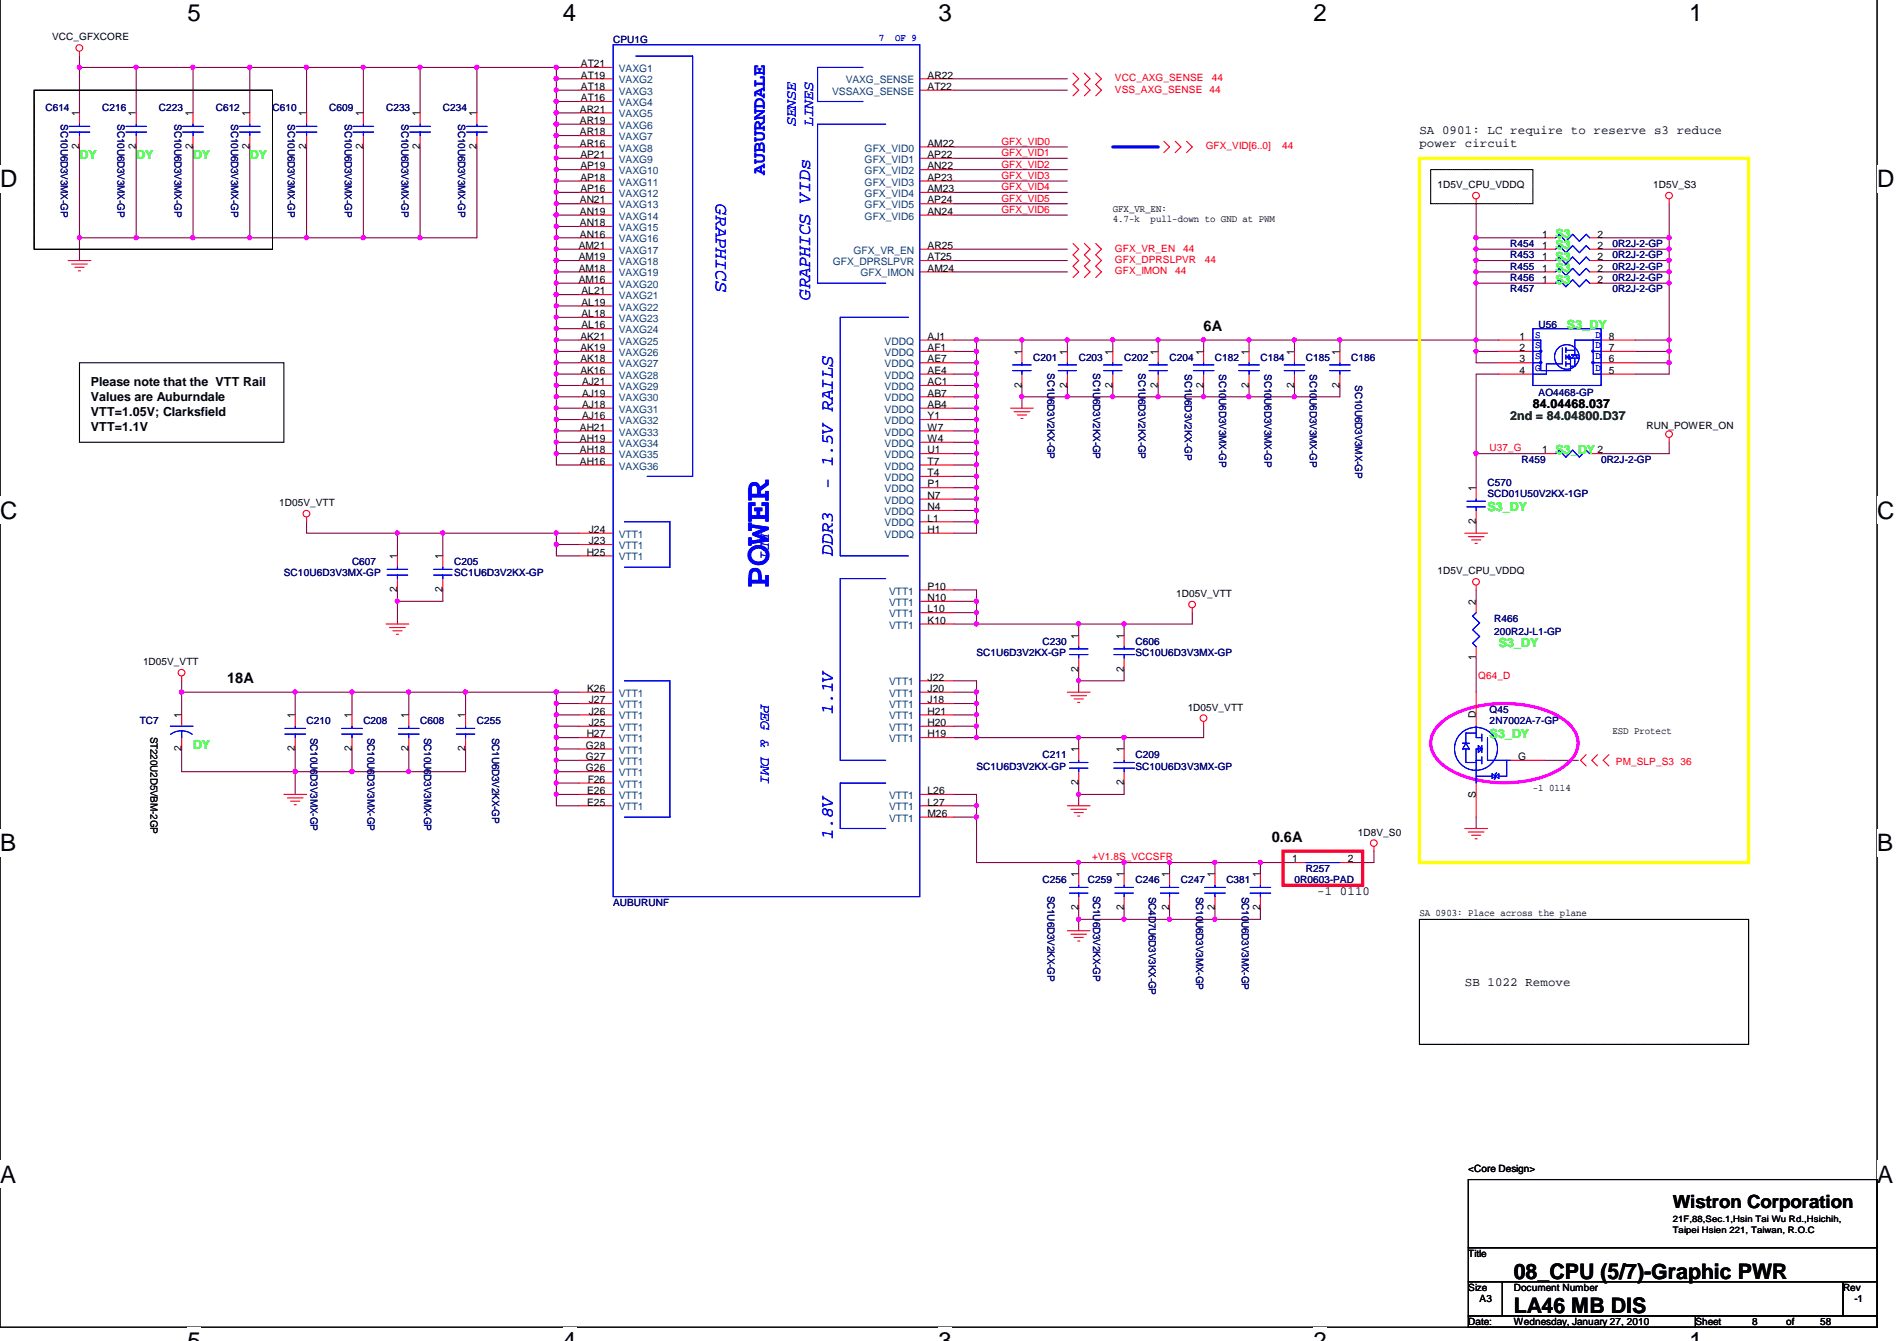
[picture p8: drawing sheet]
<svg xmlns="http://www.w3.org/2000/svg" width="297mm" height="210mm" viewBox="0 0 297 210" stroke-linecap="round" stroke-linejoin="round" font-family="sans-serif">
<path d="M0 -.1v207.8h293.9v-207.8" fill="none" stroke="#000" stroke-width=".17"/>
<g fill="#fff">
<path d="M29.4 -.1h2.1v4.2h-2.1z"/>
<path d="M29.4 207.7h2.1v2.2h-2.1z"/>
<path d="M88.1 -.1h2.2v4.2h-2.2z"/>
<path d="M88.1 207.7h2.2v2.2h-2.2z"/>
<path d="M146.9 -.1h2.2v4.2h-2.2z"/>
<path d="M146.9 207.7h2.2v2.2h-2.2z"/>
<path d="M205.7 -.1h2.1v4.2h-2.1z"/>
<path d="M205.7 207.7h2.1v2.2h-2.1z"/>
<path d="M264.5 -.1h2.1v4.2h-2.1z"/>
<path d="M264.5 207.7h2.1v2.2h-2.1z"/>
<path d="M0 25.8h2.8v4.3h-2.8z"/>
<path d="M293.9 25.8h2.8v4.3h-2.8z"/>
<path d="M0 77.8h2.8v4.2h-2.8z"/>
<path d="M293.9 77.8h2.8v4.2h-2.8z"/>
<path d="M0 129.8h2.5v4.2h-2.5z"/>
<path d="M293.9 129.8h2.6v4.2h-2.6z"/>
<path d="M0 181.7h2.5v4.2h-2.5z"/>
<path d="M293.9 181.7h2.6v4.2h-2.6z"/>
</g>
<g fill="none" stroke="#800040" stroke-width=".17">
<path d="M12.4 10.6h78.3M12.4 8.8v8.9M21.3 10.6v7.1M30.2 10.6v7.1M39.1 10.6v7.1M48 10.6v7.1M56.9 10.6v7.1M65.8 10.6v7.1M74.7 10.6v7.1M87.1 10.6v62.2h3.6M87.1 12.3h3.6M87.1 14.1h3.6"/>
<path d="M87.1 19.4h3.6M87.1 17.7h3.6M87.1 15.9h3.6M149.4 12.3h17.7M149.4 14.1h17.7M12.4 23v17.8M21.3 23v14.2M30.2 23v14.2M39.1 23v14.2M48 23v14.2M56.9 23v14.2M65.8 23v14.2"/>
<path d="M74.7 23v14.2h-62.3M87.1 37.2h3.6M87.1 23h3.6M87.1 33.7h3.6M87.1 24.8h3.6M87.1 39h3.6M87.1 26.6h3.6M87.1 28.3h3.6M87.1 30.1h3.6M87.1 31.9h3.6M87.1 35.4h3.6M87.1 21.2h3.6"/>
<path d="M149.4 23h17.7M149.4 33.7h17.7M149.4 24.8h17.7M149.4 39h17.7M149.4 26.6h17.7M149.4 28.3h17.7M149.4 30.1h17.7M149.4 31.9h17.7M231.1 37.2h10.7M231.1 31.9v24.9h3.6M231.1 39h10.7M250.7 37.2h10.7"/>
<path d="M250.7 39h10.7M261.4 31.9v26.7h-5.4M87.1 56.8h3.6M87.1 40.8h3.6M87.1 42.6h3.6M87.1 53.2h3.6M87.1 51.4h3.6M87.1 58.6h3.6M87.1 49.7h3.6M87.1 47.9h3.6M87.1 46.1h3.6M87.1 44.3h3.6"/>
<path d="M87.1 55h3.6M149.4 56.8h3.5M149.4 40.8h17.7M149.4 42.6h17.7M149.4 53.2h85.3M149.4 58.6h3.5M149.4 55h3.5M152.9 53.2v30.3h-3.5M160 53.2v1.8M167.1 53.2v1.8M174.2 53.2v1.8M181.4 53.2v1.8"/>
<path d="M188.5 53.2v1.8M195.6 53.2v1.8M202.7 53.2v1.8M209.8 53.2v1.8M231.1 40.8h10.7M231.1 42.6h10.7M231.1 44.3h10.7M231.1 55h3.6M234.7 58.6h-3.6v17.7M250.7 40.8h10.7M250.7 42.6h10.7M250.7 44.3h10.7"/>
<path d="M256 56.8h5.4M256 53.2h5.4M256 55h5.4M87.1 62.1h3.6M87.1 63.9h3.6M87.1 60.3h3.6M87.1 71h3.6M87.1 69.2h3.6M87.1 67.5h3.6M87.1 65.7h3.6M149.4 62.1h3.5M149.4 63.9h3.5"/>
<path d="M149.4 78.1h3.5M149.4 72.8h3.5M149.4 79.9h3.5M149.4 60.3h3.5M149.4 71h3.5M149.4 69.2h3.5M149.4 67.5h3.5M149.4 65.7h3.5M149.4 74.6h3.5M149.4 76.3h3.5M160 60.3v3.6M167.1 60.3v1.8"/>
<path d="M174.2 60.3v1.8M181.4 60.3v1.8M188.5 60.3v1.8M195.6 60.3v1.8M202.7 60.3v1.8M209.8 60.3v1.8h-49.8M231.1 71h10.7M261.4 69.2v1.8h-10.7M48 81.7v1.8h42.7M62.2 83.5v3.5M62.2 92.3v5.4M69.3 92.3v1.8h-7.1"/>
<path d="M69.3 83.5v3.5M87.1 83.5v3.5h3.6M87.1 85.2h3.6M149.4 92.3h3.5v5.4M149.4 94.1h3.5M149.4 95.9h3.5M149.4 81.7h3.5M168.9 97.7v1.8M176 97.7v1.8M186.7 95.9v1.8h-37.3M231.1 81.7v1.8M231.1 92.3v1.8"/>
<path d="M28.4 106.6v5.3M28.4 117.2v3.6h44.5v-3.6M28.4 108.3h62.3M46.2 108.3v3.6M46.2 117.2v7.1M55.1 108.3v3.6M55.1 117.2v3.6M64 108.3v3.6M64 117.2v3.6M72.9 108.3v3.6M87.1 110.1h3.6M87.1 108.3v17.8h3.6"/>
<path d="M87.1 111.9h3.6M87.1 119h3.6M87.1 117.2h3.6M87.1 115.5h3.6M87.1 113.7h3.6M149.4 110.1h3.5M149.4 106.6h3.5v8.9M149.4 111.9h3.5M149.4 113.7h3.5M149.4 108.3h3.5M168.9 104.8v3.5M168.9 115.5v1.7"/>
<path d="M176 104.8v1.8h-7.1M176 115.5v1.7M188.5 113.7v1.8h-39.1M231.1 103v5.3M241.8 119h5.3M87.1 120.8h3.6M87.1 124.3h3.6M87.1 122.6h3.6M149.4 124.3h3.5v10.7h49.8M149.4 126.1h3.5M149.4 127.9h3.5M168.9 122.6v3.5"/>
<path d="M168.9 135v1.8M176 122.6v1.7h-7.1M176 135v1.8M183.1 135v1.8M190.2 135v1.8M197.4 135v1.8M215.1 133.2v1.8h-3.5M231.1 127.9v1.8M168.9 142.1v3.6M176 142.1v1.8M183.1 142.1v1.8M190.2 142.1v1.8"/>
<path d="M197.4 142.1v1.8h-28.5"/>
</g>
<g fill="#f0f" stroke="#f0f" stroke-width=".17">
<circle cx="12.4" cy="10.5" r=".32"/>
<circle cx="152.9" cy="110.1" r=".32"/>
<circle cx="21.3" cy="37.2" r=".32"/>
<circle cx="87.1" cy="63.9" r=".32"/>
<circle cx="190.2" cy="143.9" r=".32"/>
<circle cx="152.9" cy="55" r=".32"/>
<circle cx="56.9" cy="10.5" r=".32"/>
<circle cx="39.1" cy="37.2" r=".32"/>
<circle cx="152.9" cy="76.3" r=".32"/>
<circle cx="168.9" cy="135" r=".32"/>
<circle cx="168.9" cy="106.5" r=".32"/>
<circle cx="74.7" cy="10.5" r=".32"/>
<circle cx="181.3" cy="53.2" r=".32"/>
<circle cx="87.1" cy="124.3" r=".32"/>
<circle cx="87.1" cy="111.9" r=".32"/>
<circle cx="87.1" cy="110.1" r=".32"/>
<circle cx="87.1" cy="120.8" r=".32"/>
<circle cx="87.1" cy="108.3" r=".32"/>
<circle cx="87.1" cy="119" r=".32"/>
<circle cx="87.1" cy="117.2" r=".32"/>
<circle cx="87.1" cy="115.4" r=".32"/>
<circle cx="87.1" cy="113.7" r=".32"/>
<circle cx="87.1" cy="51.4" r=".32"/>
<circle cx="87.1" cy="62.1" r=".32"/>
<circle cx="167.1" cy="62.1" r=".32"/>
<circle cx="168.9" cy="124.3" r=".32"/>
<circle cx="152.9" cy="111.9" r=".32"/>
<circle cx="152.9" cy="56.8" r=".32"/>
<circle cx="21.3" cy="10.5" r=".32"/>
<circle cx="87.1" cy="12.3" r=".32"/>
<circle cx="87.1" cy="10.5" r=".32"/>
<circle cx="30.2" cy="37.2" r=".32"/>
<circle cx="65.8" cy="10.5" r=".32"/>
<circle cx="152.9" cy="95.9" r=".32"/>
<circle cx="152.9" cy="79.9" r=".32"/>
<circle cx="168.9" cy="143.9" r=".32"/>
<circle cx="48" cy="37.2" r=".32"/>
<circle cx="64" cy="120.8" r=".32"/>
<circle cx="176" cy="135" r=".32"/>
<circle cx="87.1" cy="49.6" r=".32"/>
<circle cx="87.1" cy="85.2" r=".32"/>
<circle cx="87.1" cy="60.3" r=".32"/>
<circle cx="152.9" cy="115.4" r=".32"/>
<circle cx="174.2" cy="62.1" r=".32"/>
<circle cx="152.9" cy="113.7" r=".32"/>
<circle cx="87.1" cy="71" r=".32"/>
<circle cx="152.9" cy="58.5" r=".32"/>
<circle cx="62.2" cy="83.4" r=".32"/>
<circle cx="55.1" cy="108.3" r=".32"/>
<circle cx="30.2" cy="10.5" r=".32"/>
<circle cx="195.6" cy="62.1" r=".32"/>
<circle cx="188.4" cy="62.1" r=".32"/>
<circle cx="72.9" cy="108.3" r=".32"/>
<circle cx="176" cy="143.9" r=".32"/>
<circle cx="152.9" cy="127.9" r=".32"/>
<circle cx="183.1" cy="135" r=".32"/>
<circle cx="62.2" cy="94.1" r=".32"/>
<circle cx="87.1" cy="39" r=".32"/>
<circle cx="87.1" cy="46.1" r=".32"/>
<circle cx="87.1" cy="33.6" r=".32"/>
<circle cx="87.1" cy="31.9" r=".32"/>
<circle cx="87.1" cy="30.1" r=".32"/>
<circle cx="56.9" cy="37.2" r=".32"/>
<circle cx="87.1" cy="40.8" r=".32"/>
<circle cx="87.1" cy="28.3" r=".32"/>
<circle cx="87.1" cy="35.4" r=".32"/>
<circle cx="87.1" cy="26.5" r=".32"/>
<circle cx="87.1" cy="47.9" r=".32"/>
<circle cx="87.1" cy="44.3" r=".32"/>
<circle cx="87.1" cy="58.5" r=".32"/>
<circle cx="195.6" cy="53.2" r=".32"/>
<circle cx="152.9" cy="60.3" r=".32"/>
<circle cx="209.8" cy="53.2" r=".32"/>
<circle cx="64" cy="108.3" r=".32"/>
<circle cx="12.4" cy="37.2" r=".32"/>
<circle cx="39.1" cy="10.5" r=".32"/>
<circle cx="160" cy="53.2" r=".32"/>
<circle cx="183.1" cy="143.9" r=".32"/>
<circle cx="202.7" cy="62.1" r=".32"/>
<circle cx="65.8" cy="37.2" r=".32"/>
<circle cx="181.3" cy="62.1" r=".32"/>
<circle cx="197.3" cy="135" r=".32"/>
<circle cx="190.2" cy="135" r=".32"/>
<circle cx="87.1" cy="21.2" r=".32"/>
<circle cx="87.1" cy="19.4" r=".32"/>
<circle cx="87.1" cy="17.6" r=".32"/>
<circle cx="87.1" cy="15.9" r=".32"/>
<circle cx="87.1" cy="14.1" r=".32"/>
<circle cx="87.1" cy="23" r=".32"/>
<circle cx="87.1" cy="56.8" r=".32"/>
<circle cx="69.3" cy="83.4" r=".32"/>
<circle cx="152.9" cy="53.2" r=".32"/>
<circle cx="152.9" cy="81.6" r=".32"/>
<circle cx="87.1" cy="67.4" r=".32"/>
<circle cx="28.4" cy="108.3" r=".32"/>
<circle cx="152.9" cy="62.1" r=".32"/>
<circle cx="176" cy="115.4" r=".32"/>
<circle cx="168.9" cy="115.4" r=".32"/>
<circle cx="176" cy="97.7" r=".32"/>
<circle cx="168.9" cy="97.7" r=".32"/>
<circle cx="167.1" cy="53.2" r=".32"/>
<circle cx="152.9" cy="108.3" r=".32"/>
<circle cx="160" cy="62.1" r=".32"/>
<circle cx="188.4" cy="53.2" r=".32"/>
<circle cx="87.1" cy="55" r=".32"/>
<circle cx="87.1" cy="65.6" r=".32"/>
<circle cx="152.9" cy="63.9" r=".32"/>
<circle cx="152.9" cy="67.4" r=".32"/>
<circle cx="152.9" cy="65.6" r=".32"/>
<circle cx="152.9" cy="71" r=".32"/>
<circle cx="152.9" cy="69.2" r=".32"/>
<circle cx="152.9" cy="74.5" r=".32"/>
<circle cx="152.9" cy="72.8" r=".32"/>
<circle cx="152.9" cy="97.7" r=".32"/>
<circle cx="46.2" cy="108.3" r=".32"/>
<circle cx="55.1" cy="120.8" r=".32"/>
<circle cx="46.2" cy="120.8" r=".32"/>
<circle cx="87.1" cy="83.4" r=".32"/>
<circle cx="174.2" cy="53.2" r=".32"/>
<circle cx="87.1" cy="53.2" r=".32"/>
<circle cx="152.9" cy="126.1" r=".32"/>
<circle cx="87.1" cy="24.8" r=".32"/>
<circle cx="202.7" cy="53.2" r=".32"/>
<circle cx="87.1" cy="42.5" r=".32"/>
<circle cx="87.1" cy="69.2" r=".32"/>
<circle cx="87.1" cy="122.5" r=".32"/>
<circle cx="87.1" cy="37.2" r=".32"/>
<circle cx="48" cy="10.5" r=".32"/>
<circle cx="152.9" cy="78.1" r=".32"/>
<circle cx="152.9" cy="94.1" r=".32"/>
<circle cx="231.1" cy="53.2" r=".32"/>
<circle cx="231.1" cy="55" r=".32"/>
<circle cx="261.3" cy="56.8" r=".32"/>
<circle cx="231.1" cy="71" r=".32"/>
<circle cx="231.1" cy="37.2" r=".32"/>
<circle cx="231.1" cy="39" r=".32"/>
<circle cx="231.1" cy="40.8" r=".32"/>
<circle cx="231.1" cy="42.5" r=".32"/>
<circle cx="231.1" cy="44.3" r=".32"/>
<circle cx="261.3" cy="37.2" r=".32"/>
<circle cx="261.3" cy="39" r=".32"/>
<circle cx="261.3" cy="40.8" r=".32"/>
<circle cx="261.3" cy="44.3" r=".32"/>
<circle cx="261.3" cy="55" r=".32"/>
<circle cx="261.3" cy="53.2" r=".32"/>
<circle cx="261.3" cy="42.5" r=".32"/>
</g>
<path d="M174.2 23h7.2" fill="none" stroke="#00f" stroke-width=".51"/>
<g fill="none" stroke="#f00" stroke-width=".17">
<path d="M12.4 8.1v.7M12.4 17.7v1.7M21.3 17.7v1.7M30.2 17.7v1.7M39.1 17.7v1.7M48 17.7v1.7M56.9 17.7v1.7M65.8 17.7v1.7M74.7 17.7v1.7M90.7 12.3h5.3M90.7 14.1h5.3M90.7 10.6h5.3"/>
<path d="M90.7 15.9h5.3M90.7 17.7h5.3M90.7 19.4h5.3M144 12.3h5.4M144 14.1h5.4M168 11.4l.9 .9-.9 .9 .9 .9-.9 .9M169.8 11.4l.9 .9-.9 .9 .9 .9-.9 .9M171.6 11.4l.9 .9-.9 .9 .9 .9-.9 .9M12.4 21.2v1.8M21.3 21.2v1.8M30.2 21.2v1.8M39.1 21.2v1.8"/>
<path d="M48 21.2v1.8M56.9 21.2v1.8M65.8 21.2v1.8M74.7 21.2v1.8M90.7 23h5.3M90.7 24.8h5.3M90.7 26.6h5.3M90.7 28.3h5.3M90.7 30.1h5.3M90.7 31.9h5.3M90.7 33.7h5.3M90.7 39h5.3"/>
<path d="M90.7 21.2h5.3M90.7 35.4h5.3M90.7 37.2h5.3M144 23h5.4M144 24.8h5.4M144 26.6h5.4M144 28.3h5.4M144 30.1h5.4M144 31.9h5.4M144 33.7h5.4M144 39h5.4M168 38.1l.9 .9-.9 .9 .9 .9-.9 .9 .9 .9-.9 .8"/>
<path d="M169.8 38.1l.9 .9-.9 .9 .9 .9-.9 .9 .9 .9-.9 .8M171.6 38.1l.9 .9-.9 .9 .9 .9-.9 .9 .9 .9-.9 .8M182.2 22.1l.9 .9-.9 .9M184 22.1l.9 .9-.9 .9M185.8 22.1l.9 .9-.9 .9M231.1 31.2v.7M241.8 39h1.8M241.8 37.2h1.8M248.9 39h1.8M248.9 37.2h1.8M261.4 31.2v.7M10.7 40.8h3.5"/>
<path d="M11.2 41.3h2.5M11.7 41.8h1.5M12.3 42.4h.3M90.7 40.8h5.3M90.7 42.6h5.3M90.7 44.3h5.3M90.7 46.1h5.3M90.7 47.9h5.3M90.7 49.7h5.3M90.7 51.4h5.3M90.7 53.2h5.3M90.7 55h5.3"/>
<path d="M90.7 56.8h5.3M90.7 58.6h5.3M144 40.8h5.4M144 42.6h5.4M144 53.2h5.4M144 55h5.4M144 56.8h5.4M144 58.6h5.4M160 55v1.8M160 58.6v1.7M167.1 55v1.8M167.1 58.6v1.7"/>
<path d="M174.2 55v1.8M174.2 58.6v1.7M181.4 55v1.8M181.4 58.6v1.7M188.5 55v1.8M188.5 58.6v1.7M195.6 55v1.8M195.6 58.6v1.7M202.7 55v1.8M202.7 58.6v1.7M209.8 55v1.8M209.8 58.6v1.7"/>
<path d="M234.7 53.2h5.3M234.7 55h5.3M234.7 56.8h5.3M234.7 58.6h5.3M241.8 40.8h1.8M241.8 42.6h1.8M241.8 44.3h1.8M248.9 40.8h1.8M248.9 42.6h1.8M248.9 44.3h1.8M250.7 53.2h5.3M250.7 55h5.3"/>
<path d="M250.7 56.8h5.3M250.7 58.6h5.3M90.7 63.9h5.3M90.7 60.3h5.3M90.7 62.1h5.3M90.7 65.7h5.3M90.7 67.5h5.3M90.7 69.2h5.3M90.7 71h5.3M90.7 72.8h5.3M144 63.9h5.4M144 60.3h5.4"/>
<path d="M144 62.1h5.4M144 65.7h5.4M144 67.5h5.4M144 69.2h5.4M144 71h5.4M144 72.8h5.4M144 74.6h5.4M144 76.3h5.4M144 78.1h5.4M144 79.9h5.4M158.2 63.9h3.6M158.8 64.4h2.4"/>
<path d="M159.3 65h1.4M159.9 65.5h.3M231.1 76.3v1.8M231.1 79.9v1.8M241.8 71h1.8M248.9 71h1.8M261.4 68.5v.7M48 81v.7M60.5 97.7h3.5M61 98.2h2.5M61.5 98.7h1.4M62.1 99.3h.3"/>
<path d="M62.2 87v1.8M62.2 90.6v1.7M69.3 87v1.8M69.3 90.6v1.7M90.7 83.5h5.3M90.7 85.2h5.3M90.7 87h5.3M144 97.7h5.4M144 83.5h5.4M144 81.7h5.4M144 92.3h5.4M144 94.1h5.4"/>
<path d="M144 95.9h5.4M168.9 99.5v1.7M176 99.5v1.7M186.7 95.2v.7M229.4 83.5h3.5M229.9 84h2.5M230.4 84.5h1.5M231 85.1h.3M231.1 91.6v.7M231.1 94.1v1.8M28.4 105.8v.8M28.4 111.9v1.8"/>
<path d="M28.4 115.5v1.7M46.2 111.9v1.8M46.2 115.5v1.7M55.1 111.9v1.8M55.1 115.5v1.7M64 111.9v1.8M64 115.5v1.7M72.9 111.9v1.8M72.9 115.5v1.7M90.7 108.3h5.3M90.7 110.1h5.3M90.7 111.9h5.3"/>
<path d="M90.7 113.7h5.3M90.7 115.5h5.3M90.7 117.2h5.3M90.7 119h5.3M144 108.3h5.4M144 110.1h5.4M144 111.9h5.4M144 113.7h5.4M144 115.5h5.4M144 106.6h5.4M167.1 108.3h3.6M167.7 108.9h2.4"/>
<path d="M168.2 109.4h1.4M168.7 110h.4M168.9 103v1.8M168.9 117.2v1.8M176 103v1.8M176 117.2v1.8M188.5 113v.7M231.1 101.2v1.8M231.1 108.3v5.4M236.5 119h5.3M248.4 118.1l-.9 .9 .9 .9M250.1 118.1l-.8 .9 .8 .9"/>
<path d="M251.9 118.1l-.9 .9 .9 .9M44.4 124.3h3.6M45 124.9h2.5M45.5 125.4h1.4M46.1 126h.3M90.7 124.3h5.3M90.7 126.1h5.3M90.7 120.8h5.3M90.7 122.6h5.3M144 124.3h5.4M144 126.1h5.4M144 127.9h5.4"/>
<path d="M167.1 126.1h3.6M167.7 126.7h2.4M168.2 127.2h1.4M168.7 127.7h.4M168.9 120.8v1.8M168.9 136.8v1.8M176 120.8v1.8M176 136.8v1.8M183.1 136.8v1.8M190.2 136.8v1.8M197.4 136.8v1.8M202.7 135h1.8"/>
<path d="M209.8 135h1.8M215.1 132.5v.7M229.4 129.7h3.5M229.9 130.2h2.5M230.4 130.7h1.5M231 131.3h.3M231.1 122.6v5.3M167.1 145.7h3.6M167.7 146.2h2.4M168.2 146.7h1.4M168.7 147.3h.4M168.9 140.3v1.8"/>
<path d="M176 140.3v1.8M183.1 140.3v1.8M190.2 140.3v1.8M197.4 140.3v1.8"/>
<circle cx="12.4" cy="7.5" r=".52"/>
<circle cx="231.1" cy="30.6" r=".52"/>
<circle cx="261.3" cy="30.6" r=".52"/>
<circle cx="261.3" cy="68" r=".52"/>
<circle cx="48" cy="80.4" r=".52"/>
<circle cx="186.7" cy="94.6" r=".52"/>
<circle cx="231.1" cy="91.1" r=".52"/>
<circle cx="28.4" cy="105.3" r=".52"/>
<circle cx="188.5" cy="112.4" r=".52"/>
<circle cx="215.1" cy="132" r=".52"/>
</g>
<path d="M12.4 56.8h32v12.4h-32zM229.9 184.6h64v10.7h-64zM229.9 195.3h64v5.3h-64zM229.9 200.6h5.3v5.4h-5.3zM229.9 206h35.6v1.7h-35.6zM235.2 200.6h53.4v5.4h-53.4zM265.5 206h28.4v1.7h-28.4zM288.6 200.6h5.3v5.4h-5.3z" fill="none" stroke="#000" stroke-width=".17"/>
<path d="M5.3 14.1h37.4v24.9h-37.4zM222.2 143.9h51.6v19.6h-51.6z" fill="none" stroke="#000" stroke-width=".16"/>
<path d="M224 26.6h16v5.3h-16z" fill="none" stroke="#000" stroke-width=".16" stroke-dasharray=".1 .1 0 .1"/>
<path d="M222.2 24.8h51.6v110.2h-51.6z" fill="none" stroke="#ff0" stroke-width=".51"/>
<path d="M225.6 113.2a15.2 15.2 0 0 1 9.9-3.1 15.3 15.3 0 0 1 10 3.1 3.9 3.9 0 0 1 0 6.2 15.2 15.2 0 0 1-10 3.1 15.2 15.2 0 0 1-9.9-3.1 3.9 3.9 0 0 1 0-6.2z" fill="none" stroke="#f0f" stroke-width=".51"/>
<path d="M200.9 133.2h12.5v5.4h-12.5z" fill="none" stroke="#f00" stroke-width=".51"/>
<g fill="none" stroke="#00f" stroke-width=".17">
<path d="M10.8 19.8h3.3M12.4 19.4v.4M19.7 19.8h3.2M21.3 19.4v.4M28.6 19.8h3.2M30.2 19.4v.4M37.5 19.8h3.2M39.1 19.4v.4M46.4 19.8h3.2M48 19.4v.4M55.3 19.8h3.2M56.9 19.4v.4"/>
<path d="M64.2 19.8h3.2M65.8 19.4v.4M73.1 19.8h3.2M74.7 19.4v.4M96 7h48v133.3h-48zM99.6 8.8h8.9v65.8h-7.2M135.1 10.6h-7.1v5.3h7.1M138.7 19.4h-10.7v24.9h10.7M10.8 20.7h3.3M12.4 20.7v.5M19.7 20.7h3.2M21.3 20.7v.5"/>
<path d="M28.6 20.7h3.2M30.2 20.7v.5M37.5 20.7h3.2M39.1 20.7v.5M46.4 20.7h3.2M48 20.7v.5M55.3 20.7h3.2M56.9 20.7v.5M64.2 20.7h3.2M65.8 20.7v.5M73.1 20.7h3.2M74.7 20.7v.5"/>
<path d="M243.6 37.2l.5-.5 1.1 1.1 1.1-1.1 1 1.1 1.1-1.1 .5 .5M243.6 39l.5-.5 1.1 1.1 1.1-1.1 1 1.1 1.1-1.1 .5 .5M142.2 49.7h-10.6v37.3h10.6M158.6 57.1h2.9M158.6 58h2.9M160 56.8v.3M160 58v.6M165.7 57.1h2.9M165.7 58h2.9M167.1 56.8v.3M167.1 58v.6M172.8 57.1h2.9"/>
<path d="M172.8 58h2.9M174.2 56.8v.3M174.2 58v.6M179.9 57.1h2.9M179.9 58h2.9M181.4 56.8v.3M181.4 58v.6M186.9 57.1h3.2M186.9 58h3.2M188.5 56.8v.3M188.5 58v.6M194 57.1h3.2"/>
<path d="M194 58h3.2M195.6 56.8v.3M195.6 58v.6M201.1 57.1h3.2M201.1 58h3.2M202.7 56.8v.3M202.7 58v.6M208.2 57.1h3.2M208.2 58h3.2M209.8 56.8v.3M209.8 58v.6M240 51.4h10.7v8.9h-10.7z"/>
<path d="M240 53.2h1.3v4.8h4.6v-2.1h-.7M240 56.8h1.3M240 55h1.3M241.1 54.9h.3v.2h-.3zM241.1 56.6h.3v.3h-.3zM243.6 42.6l.5-.6 1.1 1.1 1.1-1.1 1 1.1 1.1-1.1 .5 .6M243.6 40.8l.5-.6 1.1 1.1 1.1-1.1 1 1.1 1.1-1.1 .5 .6M243.6 44.3l.5-.5 1.1 1.1 1.1-1.1 1 1.1 1.1-1.1 .5 .5M244.6 54.5v2.5h-2.5v1.6h-2.1M245.2 57h.7M245.2 54.5v.7M245.2 55.6v.6"/>
<path d="M245.2 56.6v.7M245.2 54.8h1.4M245.7 55.6v.6l-.3-.3zM246.1 55.6h1M246.1 56.1l.5-.5 .5 .5zM246.6 56.1v1.2h-.7M249.3 56.6h.2v.3h-.2zM249.3 54.9h.2v.2h-.2zM249.5 53.2v5.4h1.2M249.5 56.8h1.2M249.5 55h1.2M250.7 53.2h-4.1v2.4"/>
<path d="M229.7 78.5h2.9M229.7 79.3h2.9M231.1 78.1v.4M231.1 79.3v.6M243.6 71l.5-.5 1.1 1.1 1.1-1.1 1 1.1 1.1-1.1 .5 .5M60.6 89.1h3.2M60.6 90h3.2M62.2 88.8v.3M62.2 90v.6M67.9 89.1h2.9M67.9 90h2.9M69.3 88.8v.3"/>
<path d="M69.3 90v.6M97.8 81.7h7.1v7.1h-7.1M138.7 90.6h-7.1v28.4h7.1M231.1 95.9l-.5 .5 1.1 1.1-1.1 1.1 1.1 1-1.1 1.1 .5 .5M26.7 113.7h3.5M26.7 114.9a2.88 2.88 0 0 1 3.4 0M28.4 114.4v1.1M44.6 114.9h3.2M44.6 114h3.2M46.2 113.7v.3M46.2 114.9v.6M53.5 114.9h3.2"/>
<path d="M53.5 114h3.2M55.1 113.7v.3M55.1 114.9v.6M62.4 114.9h3.2M62.4 114h3.2M64 113.7v.3M64 114.9v.6M71.5 114.9h2.8M71.5 114h2.8M72.9 113.7v.3M72.9 114.9v.6M97.8 106.6h7.1v21.3h-7.1"/>
<path d="M167.5 119.4h2.8M167.5 101.6h2.8M167.5 102.5h2.8M168.9 101.2v.4M168.9 102.5v.5M168.9 119v.4M174.4 119.4h3.2M174.4 101.6h3.2M174.4 102.5h3.2M176 101.2v.4M176 102.5v.5M176 119v.4"/>
<path d="M229 116.3h1.1M229.5 117.2v2.2h1.6M229.5 116.3l.6 .9h-1.1zM231.1 119h.9M231.1 113.7v1.8h.9M231.1 114.7h-1.6v1.6M231.5 116.7l.5 .5-.5 .6zM232 114.9v1.1M232 116.7v1.1M232 118.5v1.1M232 117.2h-.9v5.4M232.9 115.5v3.5h3.6"/>
<path d="M235.9 119v2.5h-1.2M138.7 122.6h-7.1v7.1h7.1M167.5 120.2h2.8M167.5 138.9h2.8M167.5 139.8h2.8M168.9 120.2v.6M168.9 138.6v.3M168.9 139.8v.5M174.4 120.2h3.2M174.6 138.9h2.9M174.6 139.8h2.9M176 120.2v.6"/>
<path d="M176 138.6v.3M176 139.8v.5M181.7 138.9h2.9M181.7 139.8h2.9M183.1 138.6v.3M183.1 139.8v.5M188.6 138.9h3.3M188.6 139.8h3.3M190.2 138.6v.3M190.2 139.8v.5M195.7 138.9h3.3M195.7 139.8h3.3"/>
<path d="M197.4 138.6v.3M197.4 139.8v.5M204.5 135h5.3M231.1 121.5h2.5M233.6 121.1v.7l1.1-.7v.7zM234.4 121l-.3 .1v.7l-.1 .2"/>
<circle cx="245.3" cy="55.9" r="1.93"/>
<circle cx="231.1" cy="117.2" r="3.4"/>
</g>
<text font-size="5.7" fill="#00f" x="120.4" y="92" transform="rotate(-90 120.4 92)">POWER</text>
<g font-size="3.8">
<text x="29.4" y="3.3">5</text>
<text x="88.1" y="3.3">4</text>
<text x="146.9" y="3.3">3</text>
<text x="205.7" y="3.3">2</text>
<text x="264.5" y="3.3">1</text>
<text x="0" y="29.2">D</text>
<text x="293.9" y="29.2">D</text>
<text x="0" y="81.2">C</text>
<text x="293.9" y="81.2">C</text>
<text x="0" y="133.2">B</text>
<text x="293.9" y="133.2">B</text>
<text x="0" y="185.1">A</text>
<text x="293.9" y="185.1">A</text>
</g>
<g font-size="3.3">
<text x="237" y="200.2">08_CPU (5/7)-Graphic PWR</text>
<text x="237" y="205.5">LA46 MB DIS</text>
</g>
<g font-size="2.8" fill="#00f">
<text x="119.8" y="27.4" transform="rotate(-90 119.8 27.4)">AUBURNDALE</text>
<text x="112.1" y="31.9" transform="rotate(90 112.1 31.9)">GRAPHICS</text>
<text x="126.9" y="47" transform="rotate(-90 126.9 47)">GRAPHICS VIDs</text>
<text x="130.4" y="76.6" transform="rotate(-90 130.4 76.6)">- 1.5V RAILS</text>
<text x="130.4" y="87" transform="rotate(-90 130.4 87)">DDR3</text>
<text x="130.4" y="111.9" transform="rotate(-90 130.4 111.9)">1.1V</text>
<text x="130.4" y="131.5" transform="rotate(-90 130.4 131.5)">1.8V</text>
</g>
<text font-size="2.8" x="261.9" y="189">Wistron Corporation</text>
<g font-size="2.3" fill="#00f">
<text x="124.6" y="19.8" transform="rotate(-90 124.6 19.8)">SENSE</text>
<text x="127.3" y="19.8" transform="rotate(-90 127.3 19.8)">LINES</text>
<text x="119.1" y="83.5" transform="rotate(90 119.1 83.5)">FDI</text>
<text x="119.1" y="110.1" transform="rotate(90 119.1 110.1)">PEG &amp; DMI</text>
</g>
<g font-size="2.3">
<text x="188.5" y="51.8">6A</text>
<text x="35.6" y="106.9">18A</text>
<text x="199.1" y="131.8">0.6A</text>
</g>
<g font-size="1.9">
<text x="222.2" y="21">SA 0901: LC require to reserve s3 reduce</text>
<text x="222.2" y="23">power circuit</text>
<text x="14.2" y="60.4">Please note that the VTT Rail</text>
<text x="14.2" y="62.8">Values are Auburndale</text>
<text x="14.2" y="65.1">VTT=1.05V; Clarksfield</text>
<text x="240" y="63.9">84.04468.037</text>
<text x="14.2" y="67.5">VTT=1.1V</text>
<text x="206.2" y="140.1">-1 0110</text>
<text x="229.4" y="154.3">SB 1022 Remove</text>
</g>
<g font-size="1.9" fill="#0f0">
<text x="12.4" y="24.8">DY</text>
<text x="21.3" y="24.8">DY</text>
<text x="30.2" y="24.8">DY</text>
<text x="39.1" y="24.8">DY</text>
<text x="243.6" y="37.3">S3</text>
<text x="243.6" y="39">S3</text>
<text x="243.6" y="40.8">S3</text>
<text x="243.6" y="42.6">S3</text>
<text x="243.6" y="44.4">S3</text>
<text x="245.4" y="51.5">S3_DY</text>
<text x="243.6" y="71">S3_DY</text>
<text x="232.9" y="79.9">S3_DY</text>
<text x="234.7" y="101.3">S3_DY</text>
<text x="30.2" y="117.3">DY</text>
<text x="233.3" y="115.5">S3_DY</text>
</g>
<text font-size="1.9" fill="#008000" x="236.5" y="65.7">2nd = 84.04800.D37</text>
<g font-size="1.6">
<text x="8.2" y="6.3">VCC_GFXCORE</text>
<text x="91" y="10.5">AT21</text>
<text x="90.8" y="17.6">AR21</text>
<text x="91" y="12.3">AT19</text>
<text x="91" y="14.1">AT18</text>
<text x="91" y="15.8">AT16</text>
<text x="145.2" y="12.3">AR22</text>
<text x="145.2" y="14.1">AT22</text>
<text x="12.4" y="23.3" transform="rotate(-90 12.4 23.3)">2</text>
<text x="12.4" y="18.2" transform="rotate(-90 12.4 18.2)">1</text>
<text x="21.3" y="23.3" transform="rotate(-90 21.3 23.3)">2</text>
<text x="21.3" y="18.2" transform="rotate(-90 21.3 18.2)">1</text>
<text x="30.2" y="23.3" transform="rotate(-90 30.2 23.3)">2</text>
<text x="30.2" y="18.2" transform="rotate(-90 30.2 18.2)">1</text>
<text x="39.1" y="23.3" transform="rotate(-90 39.1 23.3)">2</text>
<text x="39.1" y="18.2" transform="rotate(-90 39.1 18.2)">1</text>
<text x="48" y="23.3" transform="rotate(-90 48 23.3)">2</text>
<text x="48" y="18.2" transform="rotate(-90 48 18.2)">1</text>
<text x="56.9" y="23.3" transform="rotate(-90 56.9 23.3)">2</text>
<text x="56.9" y="18.2" transform="rotate(-90 56.9 18.2)">1</text>
<text x="65.7" y="23.3" transform="rotate(-90 65.7 23.3)">2</text>
<text x="65.7" y="18.2" transform="rotate(-90 65.7 18.2)">1</text>
<text x="74.6" y="23.3" transform="rotate(-90 74.6 23.3)">2</text>
<text x="74.6" y="18.2" transform="rotate(-90 74.6 18.2)">1</text>
<text x="90.8" y="19.4">AR19</text>
<text x="90.8" y="21.2">AR18</text>
<text x="90.8" y="23">AR16</text>
<text x="145.2" y="23">AM22</text>
<text x="90.9" y="24.7">AP21</text>
<text x="90.9" y="26.5">AP19</text>
<text x="90.9" y="28.3">AP18</text>
<text x="145.2" y="24.7">AP22</text>
<text x="145.2" y="26.5">AN22</text>
<text x="145.2" y="28.3">AP23</text>
<text x="225.1" y="29.4">1D5V_CPU_VDDQ</text>
<text x="258.9" y="29.4">1D5V_S3</text>
<text x="90.8" y="31.8">AN21</text>
<text x="90.8" y="33.6">AN19</text>
<text x="90.8" y="35.4">AN18</text>
<text x="90.9" y="30.1">AP16</text>
<text x="145.2" y="30.1">AM23</text>
<text x="145.2" y="31.8">AP24</text>
<text x="145.2" y="33.6">AN24</text>
<text x="174.2" y="33.1">GFX_VR_EN:</text>
<text x="174.2" y="34.8">4.7-k</text>
<text x="180.2" y="34.8">pull-down to GND at PWM</text>
<text x="90.6" y="39">AM21</text>
<text x="90.6" y="40.7">AM19</text>
<text x="90.8" y="37.2">AN16</text>
<text x="145.2" y="39">AR25</text>
<text x="145.2" y="40.7">AT25</text>
<text x="241.5" y="37.2">1</text>
<text x="241.5" y="39">1</text>
<text x="241.5" y="40.7">1</text>
<text x="250.1" y="37.2">2</text>
<text x="250.1" y="39">2</text>
<text x="250.1" y="40.7">2</text>
<text x="90.6" y="42.5">AM18</text>
<text x="90.6" y="44.3">AM16</text>
<text x="91.1" y="46.1">AL21</text>
<text x="91.1" y="47.9">AL19</text>
<text x="145.2" y="42.5">AM24</text>
<text x="241.5" y="42.5">1</text>
<text x="241.5" y="44.3">1</text>
<text x="250.1" y="42.5">2</text>
<text x="250.1" y="44.3">2</text>
<text x="90.9" y="53.2">AK21</text>
<text x="91.1" y="49.6">AL18</text>
<text x="91.1" y="51.4">AL16</text>
<text x="145.2" y="53.2">AJ1</text>
<text x="237.9" y="53.2">1</text>
<text x="251.9" y="53.2">8</text>
<text x="90.9" y="55">AK19</text>
<text x="90.9" y="56.7">AK18</text>
<text x="90.9" y="58.5">AK16</text>
<text x="145.2" y="55">AF1</text>
<text x="145.2" y="56.7">AE7</text>
<text x="145.2" y="58.5">AE4</text>
<text x="160" y="55.6" transform="rotate(-90 160 55.6)">1</text>
<text x="167.1" y="55.6" transform="rotate(-90 167.1 55.6)">1</text>
<text x="174.2" y="55.6" transform="rotate(-90 174.2 55.6)">1</text>
<text x="181.3" y="55.6" transform="rotate(-90 181.3 55.6)">1</text>
<text x="188.4" y="55.6" transform="rotate(-90 188.4 55.6)">1</text>
<text x="195.5" y="55.6" transform="rotate(-90 195.5 55.6)">1</text>
<text x="202.6" y="55.6" transform="rotate(-90 202.6 55.6)">1</text>
<text x="209.8" y="55.6" transform="rotate(-90 209.8 55.6)">1</text>
<text x="237.9" y="55">2</text>
<text x="237.9" y="56.7">3</text>
<text x="237.9" y="58.5">4</text>
<text x="251.9" y="58.5">5</text>
<text x="251.9" y="56.7">6</text>
<text x="251.9" y="55">7</text>
<text x="91.1" y="60.3">AJ21</text>
<text x="91.1" y="62.1">AJ19</text>
<text x="91.1" y="63.9">AJ18</text>
<text x="91.1" y="65.6">AJ16</text>
<text x="145.2" y="60.3">AC1</text>
<text x="145.2" y="62.1">AB7</text>
<text x="145.2" y="63.9">AB4</text>
<text x="145.2" y="65.6">Y1</text>
<text x="160" y="60.7" transform="rotate(-90 160 60.7)">2</text>
<text x="167.1" y="60.7" transform="rotate(-90 167.1 60.7)">2</text>
<text x="174.2" y="60.7" transform="rotate(-90 174.2 60.7)">2</text>
<text x="181.3" y="60.7" transform="rotate(-90 181.3 60.7)">2</text>
<text x="188.4" y="60.7" transform="rotate(-90 188.4 60.7)">2</text>
<text x="195.5" y="60.7" transform="rotate(-90 195.5 60.7)">2</text>
<text x="202.6" y="60.7" transform="rotate(-90 202.6 60.7)">2</text>
<text x="209.8" y="60.7" transform="rotate(-90 209.8 60.7)">2</text>
<text x="90.8" y="67.4">AH21</text>
<text x="90.8" y="69.2">AH19</text>
<text x="90.8" y="71">AH18</text>
<text x="145.2" y="67.4">W7</text>
<text x="145.2" y="69.2">W4</text>
<text x="145.2" y="71">U1</text>
<text x="241.5" y="71">1</text>
<text x="250.1" y="71">2</text>
<text x="257.8" y="67.1">RUN_POWER_ON</text>
<text x="90.8" y="72.7">AH16</text>
<text x="145.2" y="72.7">T7</text>
<text x="145.2" y="74.5">T4</text>
<text x="145.2" y="76.3">P1</text>
<text x="231.1" y="76.9" transform="rotate(-90 231.1 76.9)">1</text>
<text x="43.7" y="79.2">1D05V_VTT</text>
<text x="92.2" y="83.4">J24</text>
<text x="145.2" y="78.1">N7</text>
<text x="145.2" y="79.9">N4</text>
<text x="145.2" y="81.6">L1</text>
<text x="145.2" y="83.4">H1</text>
<text x="231.1" y="82" transform="rotate(-90 231.1 82)">2</text>
<text x="62.2" y="87.6" transform="rotate(-90 62.2 87.6)">1</text>
<text x="69.3" y="87.6" transform="rotate(-90 69.3 87.6)">1</text>
<text x="91.9" y="87">H25</text>
<text x="92.2" y="85.2">J23</text>
<text x="225.1" y="89.9">1D5V_CPU_VDDQ</text>
<text x="62.2" y="92.7" transform="rotate(-90 62.2 92.7)">2</text>
<text x="69.3" y="92.7" transform="rotate(-90 69.3 92.7)">2</text>
<text x="145.2" y="92.3">P10</text>
<text x="145.2" y="94.1">N10</text>
<text x="145.2" y="95.9">L10</text>
<text x="184.2" y="93.4">1D05V_VTT</text>
<text x="231.1" y="94.7" transform="rotate(-90 231.1 94.7)">2</text>
<text x="145.2" y="97.6">K10</text>
<text x="168.9" y="100" transform="rotate(-90 168.9 100)">1</text>
<text x="176" y="100" transform="rotate(-90 176 100)">1</text>
<text x="22.4" y="104.1">1D05V_VTT</text>
<text x="145.2" y="106.5">J22</text>
<text x="168.9" y="105.1" transform="rotate(-90 168.9 105.1)">2</text>
<text x="176" y="105.1" transform="rotate(-90 176 105.1)">2</text>
<text x="231.1" y="103.3" transform="rotate(-90 231.1 103.3)">1</text>
<text x="28.4" y="112.5" transform="rotate(-90 28.4 112.5)">1</text>
<text x="46.2" y="112.5" transform="rotate(-90 46.2 112.5)">1</text>
<text x="55.1" y="112.5" transform="rotate(-90 55.1 112.5)">1</text>
<text x="64" y="112.5" transform="rotate(-90 64 112.5)">1</text>
<text x="72.9" y="112.5" transform="rotate(-90 72.9 112.5)">1</text>
<text x="91.9" y="108.3">K26</text>
<text x="92.2" y="110.1">J27</text>
<text x="92.2" y="111.9">J26</text>
<text x="92.2" y="113.6">J25</text>
<text x="145.2" y="108.3">J20</text>
<text x="145.2" y="110.1">J18</text>
<text x="145.2" y="111.9">H21</text>
<text x="145.2" y="113.6">H20</text>
<text x="186" y="111.2">1D05V_VTT</text>
<text x="231.1" y="112.5" transform="rotate(-90 231.1 112.5)">D</text>
<text x="23.6" y="115.3" transform="rotate(90 23.6 115.3)">ST220U2D5VBM-2GP</text>
<text x="28.4" y="117.6" transform="rotate(-90 28.4 117.6)">2</text>
<text x="46.2" y="117.6" transform="rotate(-90 46.2 117.6)">2</text>
<text x="55.1" y="117.6" transform="rotate(-90 55.1 117.6)">2</text>
<text x="64" y="117.6" transform="rotate(-90 64 117.6)">2</text>
<text x="72.9" y="117.6" transform="rotate(-90 72.9 117.6)">2</text>
<text x="91.7" y="117.2">G28</text>
<text x="91.7" y="119">G27</text>
<text x="91.9" y="115.4">H27</text>
<text x="145.2" y="115.4">H19</text>
<text x="168.9" y="117.8" transform="rotate(-90 168.9 117.8)">1</text>
<text x="176" y="117.8" transform="rotate(-90 176 117.8)">1</text>
<text x="237.7" y="119">G</text>
<text x="252.5" y="114.9">ESD Protect</text>
<text x="91.7" y="120.7">G26</text>
<text x="91.9" y="124.3">E26</text>
<text x="92" y="122.5">F26</text>
<text x="145.2" y="124.3">L26</text>
<text x="168.9" y="122.9" transform="rotate(-90 168.9 122.9)">2</text>
<text x="176" y="122.9" transform="rotate(-90 176 122.9)">2</text>
<text x="231.1" y="124.9" transform="rotate(-90 231.1 124.9)">S</text>
<text x="240" y="123.8">-1 0114</text>
<text x="91.9" y="126.1">E25</text>
<text x="145.2" y="126.1">L27</text>
<text x="145.2" y="127.9">M26</text>
<text x="212.6" y="130.8">1D8V_S0</text>
<text x="168.9" y="137.3" transform="rotate(-90 168.9 137.3)">1</text>
<text x="176" y="137.3" transform="rotate(-90 176 137.3)">1</text>
<text x="183.1" y="137.3" transform="rotate(-90 183.1 137.3)">1</text>
<text x="190.2" y="137.3" transform="rotate(-90 190.2 137.3)">1</text>
<text x="197.3" y="137.3" transform="rotate(-90 197.3 137.3)">1</text>
<text x="202.4" y="135">1</text>
<text x="211" y="135">2</text>
<text x="168.9" y="142.5" transform="rotate(-90 168.9 142.5)">2</text>
<text x="176" y="142.5" transform="rotate(-90 176 142.5)">2</text>
<text x="183.1" y="142.5" transform="rotate(-90 183.1 142.5)">2</text>
<text x="190.2" y="142.5" transform="rotate(-90 190.2 142.5)">2</text>
<text x="197.3" y="142.5" transform="rotate(-90 197.3 142.5)">2</text>
<text x="222.2" y="143.4">SA 0903: Place across the plane</text>
<text x="229.9" y="183.4">&lt;Core Design&gt;</text>
<text x="229.9" y="196.7">Title</text>
<text x="229.9" y="202.1">Size</text>
<text x="231.7" y="203.8">A3</text>
<text x="237" y="202.1">Document Number</text>
<text x="288.6" y="202.1">Rev</text>
<text x="290.4" y="203.8">-1</text>
<text x="229.9" y="207.4">Date:</text>
<text x="237" y="207.4">Wednesday, January 27, 2010</text>
<text x="265.5" y="207.4">Sheet</text>
<text x="274.4" y="207.4">8</text>
<text x="279.7" y="207.4">of</text>
<text x="285" y="207.4">58</text>
</g>
<g font-size="1.6" fill="#000080">
<text x="96" y="6.7">CPU1G</text>
<text x="7.1" y="17.3">C614</text>
<text x="16" y="17.3">C216</text>
<text x="24.9" y="17.3">C223</text>
<text x="33.8" y="17.3">C612</text>
<text x="42.7" y="17.3">C610</text>
<text x="51.6" y="17.3">C609</text>
<text x="60.5" y="17.3">C233</text>
<text x="69.3" y="17.3">C234</text>
<text x="9.5" y="19.4" transform="rotate(90 9.5 19.4)">SC10U6D3V3MX-GP</text>
<text x="18.4" y="19.4" transform="rotate(90 18.4 19.4)">SC10U6D3V3MX-GP</text>
<text x="27.3" y="19.4" transform="rotate(90 27.3 19.4)">SC10U6D3V3MX-GP</text>
<text x="36.2" y="19.4" transform="rotate(90 36.2 19.4)">SC10U6D3V3MX-GP</text>
<text x="45.1" y="19.4" transform="rotate(90 45.1 19.4)">SC10U6D3V3MX-GP</text>
<text x="54" y="19.4" transform="rotate(90 54 19.4)">SC10U6D3V3MX-GP</text>
<text x="62.9" y="19.4" transform="rotate(90 62.9 19.4)">SC10U6D3V3MX-GP</text>
<text x="71.8" y="19.4" transform="rotate(90 71.8 19.4)">SC10U6D3V3MX-GP</text>
<text x="236.5" y="38.7">R454</text>
<text x="236.5" y="40.4">R453</text>
<text x="252.5" y="38.7">0R2J-2-GP</text>
<text x="252.5" y="40.4">0R2J-2-GP</text>
<text x="236.5" y="44">R456</text>
<text x="236.5" y="42.2">R455</text>
<text x="236.5" y="45.8">R457</text>
<text x="252.5" y="44">0R2J-2-GP</text>
<text x="252.5" y="42.2">0R2J-2-GP</text>
<text x="252.5" y="45.8">0R2J-2-GP</text>
<text x="240.9" y="51.3">U56</text>
<text x="161.8" y="56.4">C201</text>
<text x="164" y="58.4" transform="rotate(90 164 58.4)">SC1U6D3V2KX-GP</text>
<text x="168.9" y="56.4">C203</text>
<text x="171.2" y="58.4" transform="rotate(90 171.2 58.4)">SC1U6D3V2KX-GP</text>
<text x="176" y="56.4">C202</text>
<text x="178.3" y="58.4" transform="rotate(90 178.3 58.4)">SC1U6D3V2KX-GP</text>
<text x="183.1" y="56.4">C204</text>
<text x="185.5" y="58.6" transform="rotate(90 185.5 58.6)">SC1U6D3V2KX-GP</text>
<text x="190.2" y="56.4">C182</text>
<text x="190.9" y="58.6" transform="rotate(90 190.9 58.6)">SC10U6D3V3MX-GP</text>
<text x="197.4" y="56.4">C184</text>
<text x="198" y="58.6" transform="rotate(90 198 58.6)">SC10U6D3V3MX-GP</text>
<text x="204.5" y="56.4">C185</text>
<text x="205.1" y="58.6" transform="rotate(90 205.1 58.6)">SC10U6D3V3MX-GP</text>
<text x="211.6" y="56.4">C186</text>
<text x="212.2" y="60.3" transform="rotate(90 212.2 60.3)">SC10U6D3V3MX-GP</text>
<text x="240.9" y="61.9">AO4468-GP</text>
<text x="232.9" y="76">C570</text>
<text x="232.9" y="77.8">SCD01U50V2KX-1GP</text>
<text x="238.3" y="72.4">R459</text>
<text x="250.7" y="72.4">0R2J-2-GP</text>
<text x="55.1" y="88.4">C607</text>
<text x="71.1" y="88.4">C205</text>
<text x="44.5" y="90.2">SC10U6D3V3MX-GP</text>
<text x="71.1" y="90.2">SC1U6D3V2KX-GP</text>
<text x="163.2" y="100.9">C230</text>
<text x="177.8" y="100.9">C606</text>
<text x="234" y="97.3">R466</text>
<text x="234" y="99.5">200R2J-L1-GP</text>
<text x="152.9" y="102.7">SC1U6D3V2KX-GP</text>
<text x="177.8" y="102.7">SC10U6D3V3MX-GP</text>
<text x="21.9" y="113.3">TC7</text>
<text x="48" y="113.3">C210</text>
<text x="56.9" y="113.3">C208</text>
<text x="65.8" y="113.3">C608</text>
<text x="74.7" y="113.3">C255</text>
<text x="233.3" y="111.6">Q45</text>
<text x="233.3" y="113.3">2N7002A-7-GP</text>
<text x="48.6" y="115.5" transform="rotate(90 48.6 115.5)">SC10U6D3V3MX-GP</text>
<text x="57.5" y="115.5" transform="rotate(90 57.5 115.5)">SC10U6D3V3MX-GP</text>
<text x="66.4" y="115.5" transform="rotate(90 66.4 115.5)">SC10U6D3V3MX-GP</text>
<text x="77.1" y="115.5" transform="rotate(90 77.1 115.5)">SC1U6D3V2KX-GP</text>
<text x="163.2" y="118.7">C211</text>
<text x="177.8" y="118.7">C209</text>
<text x="152.9" y="120.5">SC1U6D3V2KX-GP</text>
<text x="177.8" y="120.5">SC10U6D3V3MX-GP</text>
<text x="204.5" y="136.5">R257</text>
<text x="96" y="141.8">AUBURUNF</text>
<text x="163.2" y="138.2">C256</text>
<text x="164" y="140.2" transform="rotate(90 164 140.2)">SC1U6D3V2KX-GP</text>
<text x="170.3" y="138.2">C259</text>
<text x="171.2" y="140.2" transform="rotate(90 171.2 140.2)">SC1U6D3V2KX-GP</text>
<text x="177.8" y="138.2">C246</text>
<text x="179.9" y="140.3" transform="rotate(90 179.9 140.3)">SC4D7U6D3V3KX-GP</text>
<text x="184.9" y="138.2">C247</text>
<text x="187.3" y="140.3" transform="rotate(90 187.3 140.3)">SC10U6D3V3MX-GP</text>
<text x="192" y="138.2">C381</text>
<text x="194.4" y="140.3" transform="rotate(90 194.4 140.3)">SC10U6D3V3MX-GP</text>
<text x="202.7" y="138.2">0R0603-PAD</text>
</g>
<g font-size="1.6" fill="#004080">
<text x="96.9" y="11.3">VAXG1</text>
<text x="96.9" y="13.1">VAXG2</text>
<text x="96.9" y="14.8">VAXG3</text>
<text x="96.9" y="16.6">VAXG4</text>
<text x="130.3" y="14.8">VSSAXG_SENSE</text>
<text x="132.4" y="13.1">VAXG_SENSE</text>
<text x="96.9" y="18.4">VAXG5</text>
<text x="96.9" y="20.2">VAXG6</text>
<text x="96.9" y="21.9">VAXG7</text>
<text x="96.9" y="23.7">VAXG8</text>
<text x="135.4" y="23.7">GFX_VID0</text>
<text x="96.9" y="25.5">VAXG9</text>
<text x="96.9" y="27.3">VAXG10</text>
<text x="96.9" y="29.1">VAXG11</text>
<text x="135.4" y="25.5">GFX_VID1</text>
<text x="135.4" y="27.3">GFX_VID2</text>
<text x="135.4" y="29.1">GFX_VID3</text>
<text x="96.9" y="30.8">VAXG12</text>
<text x="96.9" y="32.6">VAXG13</text>
<text x="96.9" y="34.4">VAXG14</text>
<text x="135.4" y="30.8">GFX_VID4</text>
<text x="135.4" y="32.6">GFX_VID5</text>
<text x="135.4" y="34.4">GFX_VID6</text>
<text x="96.9" y="36.2">VAXG15</text>
<text x="96.9" y="37.9">VAXG16</text>
<text x="96.9" y="39.7">VAXG17</text>
<text x="96.9" y="41.5">VAXG18</text>
<text x="130.4" y="41.5">GFX_DPRSLPVR</text>
<text x="133.6" y="39.7">GFX_VR_EN</text>
<text x="96.9" y="43.3">VAXG19</text>
<text x="96.9" y="45.1">VAXG20</text>
<text x="96.9" y="46.8">VAXG21</text>
<text x="134.7" y="43.3">GFX_IMON</text>
<text x="96.9" y="48.6">VAXG22</text>
<text x="96.9" y="50.4">VAXG23</text>
<text x="96.9" y="52.2">VAXG24</text>
<text x="96.9" y="53.9">VAXG25</text>
<text x="138.5" y="53.9">VDDQ</text>
<text x="96.9" y="55.7">VAXG26</text>
<text x="96.9" y="57.5">VAXG27</text>
<text x="96.9" y="59.3">VAXG28</text>
<text x="138.5" y="55.7">VDDQ</text>
<text x="138.5" y="57.5">VDDQ</text>
<text x="138.5" y="59.3">VDDQ</text>
<text x="96.9" y="61.1">VAXG29</text>
<text x="96.9" y="62.8">VAXG30</text>
<text x="96.9" y="64.6">VAXG31</text>
<text x="138.5" y="61.1">VDDQ</text>
<text x="138.5" y="62.8">VDDQ</text>
<text x="138.5" y="64.6">VDDQ</text>
<text x="96.9" y="66.4">VAXG32</text>
<text x="96.9" y="68.2">VAXG33</text>
<text x="96.9" y="69.9">VAXG34</text>
<text x="96.9" y="71.7">VAXG35</text>
<text x="138.5" y="66.4">VDDQ</text>
<text x="138.5" y="68.2">VDDQ</text>
<text x="138.5" y="69.9">VDDQ</text>
<text x="138.5" y="71.7">VDDQ</text>
<text x="96.9" y="73.5">VAXG36</text>
<text x="138.5" y="73.5">VDDQ</text>
<text x="138.5" y="75.3">VDDQ</text>
<text x="138.5" y="77.1">VDDQ</text>
<text x="138.5" y="78.8">VDDQ</text>
<text x="138.5" y="80.6">VDDQ</text>
<text x="138.5" y="82.4">VDDQ</text>
<text x="96.9" y="84.2">VTT1</text>
<text x="96.9" y="86">VTT1</text>
<text x="96.9" y="87.7">VTT1</text>
<text x="138.5" y="84.2">VDDQ</text>
<text x="139.2" y="93.1">VTT1</text>
<text x="139.2" y="94.8">VTT1</text>
<text x="139.2" y="96.6">VTT1</text>
<text x="139.2" y="98.4">VTT1</text>
<text x="139.2" y="107.3">VTT1</text>
<text x="96.9" y="109.1">VTT1</text>
<text x="96.9" y="110.8">VTT1</text>
<text x="96.9" y="112.6">VTT1</text>
<text x="139.2" y="109.1">VTT1</text>
<text x="139.2" y="110.8">VTT1</text>
<text x="139.2" y="112.6">VTT1</text>
<text x="96.9" y="114.4">VTT1</text>
<text x="96.9" y="116.2">VTT1</text>
<text x="96.9" y="118">VTT1</text>
<text x="96.9" y="119.7">VTT1</text>
<text x="139.2" y="114.4">VTT1</text>
<text x="139.2" y="116.2">VTT1</text>
<text x="96.9" y="121.5">VTT1</text>
<text x="96.9" y="123.3">VTT1</text>
<text x="96.9" y="125.1">VTT1</text>
<text x="139.2" y="125.1">VTT1</text>
<text x="96.9" y="126.8">VTT1</text>
<text x="139.2" y="126.8">VTT1</text>
<text x="139.2" y="128.6">VTT1</text>
</g>
<g font-size="1.6" fill="#00f">
<text x="137.6" y="6.4">7</text>
<text x="140.2" y="6.4">OF 9</text>
<text x="240.4" y="52.8">S</text>
<text x="249.8" y="52.8">D</text>
<text x="240.4" y="54.5">S</text>
<text x="240.4" y="56.2">S</text>
<text x="240.4" y="58">G</text>
<text x="249.8" y="58">D</text>
<text x="249.8" y="56.2">D</text>
<text x="249.8" y="54.5">D</text>
</g>
<g font-size="1.6" fill="#f00">
<text x="174.6" y="12.7">VCC_AXG_SENSE</text>
<text x="174.6" y="14.5">VSS_AXG_SENSE</text>
<text x="189.4" y="14.5">44</text>
<text x="189.7" y="12.7">44</text>
<text x="156.8" y="22.7">GFX_VID0</text>
<text x="188.8" y="23.4">GFX_VID[6..0]</text>
<text x="200.7" y="23.4">44</text>
<text x="156.8" y="24.4">GFX_VID1</text>
<text x="156.8" y="26.2">GFX_VID2</text>
<text x="156.8" y="28">GFX_VID3</text>
<text x="156.8" y="29.8">GFX_VID4</text>
<text x="156.8" y="33.3">GFX_VID6</text>
<text x="156.8" y="31.6">GFX_VID5</text>
<text x="174.6" y="39.4">GFX_VR_EN</text>
<text x="174.6" y="41.2">GFX_DPRSLPVR</text>
<text x="185.3" y="39.4">44</text>
<text x="188.6" y="41.2">44</text>
<text x="174.6" y="42.9">GFX_IMON</text>
<text x="184" y="42.9">44</text>
<text x="233.3" y="70.7">U37_G</text>
<text x="231.5" y="106.2">Q64_D</text>
<text x="253" y="119.7">PM_SLP_S3</text>
<text x="263.2" y="119.7">36</text>
<text x="171" y="134.7">+V1.8S_VCCSFR</text>
</g>
<g font-size="1.4">
<text x="261.9" y="191.3">21F,88,Sec.1,Hsin Tai Wu Rd.,Hsichih,</text>
<text x="261.9" y="193.1">Taipei Hsien 221, Taiwan, R.O.C</text>
</g>
</svg>
